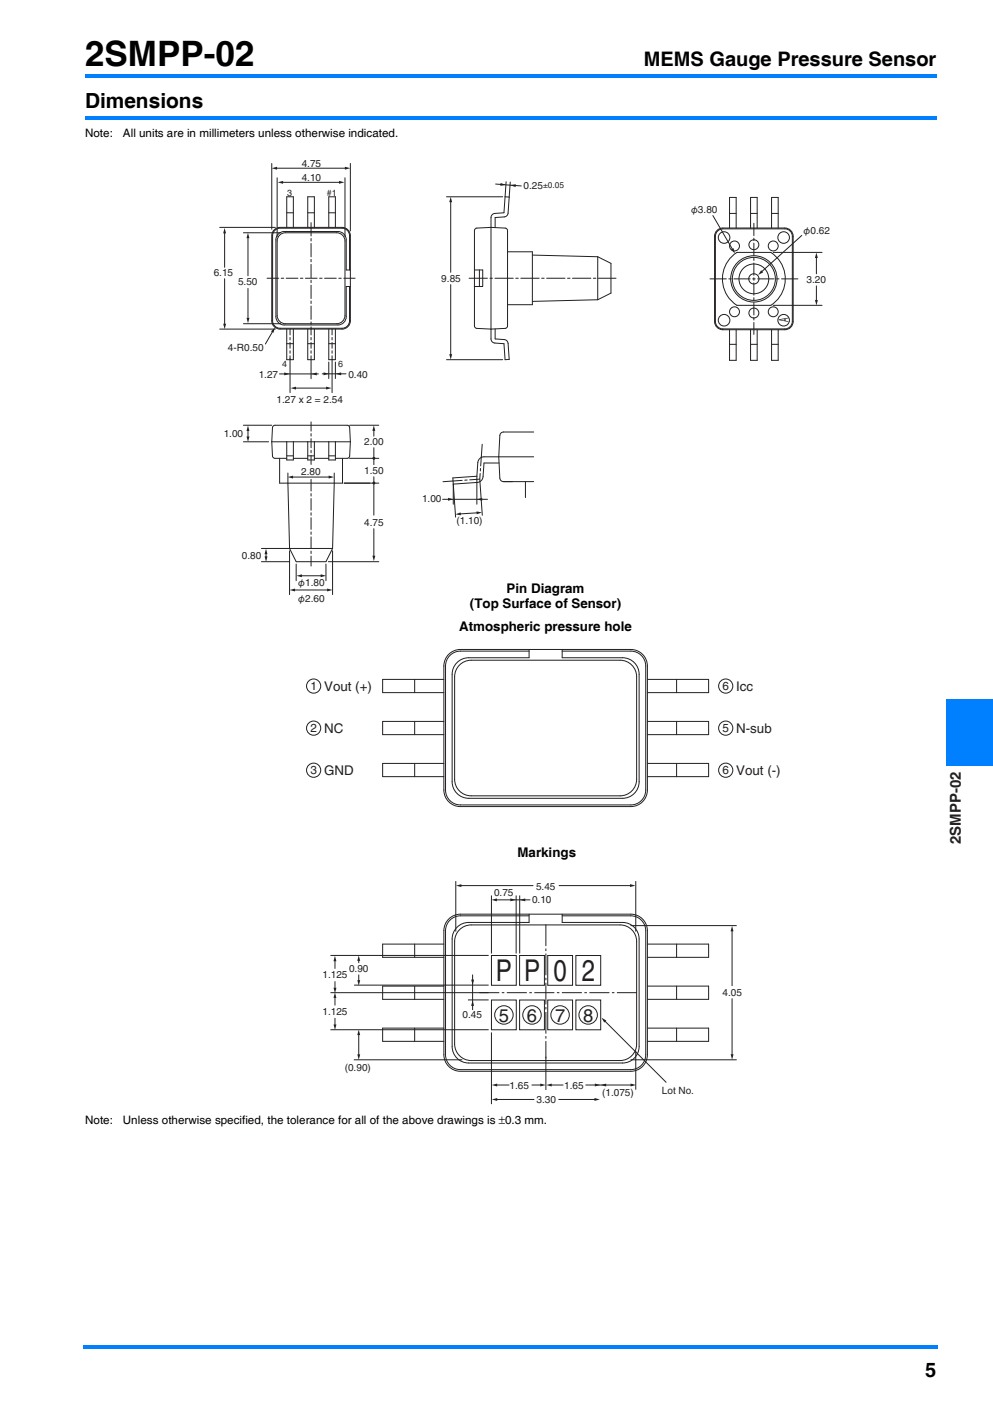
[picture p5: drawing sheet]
<svg xmlns="http://www.w3.org/2000/svg" width="210mm" height="297mm" viewBox="0 0 210 297" stroke-linecap="round" stroke-linejoin="round" font-family="sans-serif">
<g fill="#0080ff">
<path d="M17.7 284.7h.3v.7h-.3z"/>
<path d="M18 284.7h180.3v.7h-180.3z"/>
<path d="M18 15.7h180v.7h-180z"/>
<path d="M200 148h9.9v14h-9.9z"/>
</g>
<g fill="#fff">
<path d="M200 163h4v50h-4z"/>
<path d="M200.2 163h3.6v38.1h-3.6z"/>
<path d="M18 24.4h180v2h-180z"/>
</g>
<path d="M18 24.6h180v.7h-180z" fill="#0080ff"/>
<path d="M45.2 33.4h130.9v200.4h-130.9z" fill="#fff"/>
<g fill="none" stroke="#231f20" stroke-width=".21">
<path d="M58 48.6l.8-.4 .4-.1h13.1a1.75 1.75 0 0 1 1.8 1.8v18a1.75 1.75 0 0 1-1.8 1.7h-13.1a1.75 1.75 0 0 1-1.7-1.7v-18v-.5zM60.4 49.2a1.75 1.75 0 0 0-1.8 1.8v15.7a1.75 1.75 0 0 0 1.8 1.8h10.8a1.75 1.75 0 0 0 1.8-1.8v-15.7a1.75 1.75 0 0 0-1.8-1.8h-10.8M60.6 45h1.4M60.6 48.1v-6.5h1.4v6.5M65.1 45h1.4M66.5 41.6v6.5M66.5 41.6h-1.4v6.5M69.5 45h1.4M70.9 48.1v-6.5h-1.4v6.5M73.9 57.1v-7.2a1.57 1.57 0 0 0-1.6-1.6h-13.1a1.57 1.57 0 0 0-1.6 1.6v18a1.57 1.57 0 0 0 1.6 1.6h13.1a1.57 1.57 0 0 0 1.6-1.6v-7.3M74.1 57.1h-.9v-6.4a1.75 1.75 0 0 0-1.7-1.7h-11.4a1.75 1.75 0 0 0-1.8 1.7v16.3a1.75 1.75 0 0 0 1.8 1.8h11.4a1.75 1.75 0 0 0 1.7-1.8v-6.4h.9M100.3 57.1h1.8v3.5h-1.8"/>
<path d="M100.6 48.3a23.2 23.2 0 0 1 6.5 0l.2 .5v20.2l-.2 .4a23.1 23.1 0 0 1-6.5 0l-.3-.4v-20.2zM101.4 57.1v3.5M104.7 48.2v-2.2l1.9-.1a.87 .87 0 0 0 .8-.8l.3-3.4-.9-.1-.2 3.4-2 .2a.88 .88 0 0 0-.8 .8v25.7a.87 .87 0 0 0 .8 .9l2 .1 .2 3.4 .9-.1-.3-3.3a.87 .87 0 0 0-.8-.9l-1.9-.1v-2.1M107.3 53.3h5.3v11.2h-5.3M112.6 54l13.8 .3M126.4 54.3l2.8 1.4v6.3l-2.8 1.4M126.4 54.3v9.1M151.6 49.1l.8-.6 .5-.1h13.1a1.57 1.57 0 0 1 1.5 1.6v18a1.57 1.57 0 0 1-1.5 1.6h-13.1a1.57 1.57 0 0 1-1.6-1.6v-18zM151.6 48.8l.8-.5 .5-.1h13.1a1.75 1.75 0 0 1 1.7 1.8v18a1.75 1.75 0 0 1-1.7 1.8h-13.1a1.75 1.75 0 0 1-1.8-1.8v-18l.1-.5zM154.3 48.2v-6.4h1.4v6.4M154.3 45.2h1.4M155 54l.8-.6h7.2a6.6 6.6 0 0 1 0 11.2h-7.2a6.6 6.6 0 0 1-.8-10.6z"/>
<path d="M158.7 48.2v-6.4h1.4v6.4M158.7 45.2h1.4M163.2 45.2h1.4M164.6 48.2v-6.4h-1.4v6.4M60.6 72.7h1.4M62 69.6v6.5h-1.4v-6.5M65.1 69.6v6.5M65.1 76.1h1.4M65.1 72.7h1.4M66.5 69.6v6.5M69.5 69.6v6.5h1.4v-6.5M69.5 72.7h1.4"/>
<path d="M126.4 63.4l-13.8 .4M154.3 69.8v6.4h1.4v-6.4M154.3 72.8h1.4M158.7 69.8v6.4h1.4v-6.4M158.7 72.8h1.4M163.2 69.8v6.4h1.4v-6.4M163.2 72.8h1.4M57.5 93.5l.2 3.2 .4 .3h2.5M57.5 93.5l.1-3 .3-.5h.2h15.3h.3l.2 .5 .2 3M57.5 93.5h16.6M59.1 97v5.2h13.3v-5.2M60.6 96.4h1.4"/>
<path d="M60.6 93.5v3.8h1.4v-3.8M62 97h3.1M65.1 96.4h1.4M65.1 93.5v3.8h1.4M66.5 97h3M66.5 93.5v3.8M69.5 96.4h1.4M69.5 93.5v3.8h1.4v-3.8M74.1 93.5l-.2 3.2-.5 .3h-2.5M112.9 91.4h-6.4a.79 .79 0 0 0-.8 .7l-.2 4.5 .2 4.5a.79 .79 0 0 0 .8 .8h6.4M112.9 96.6h-10.6a1.31 1.31 0 0 0-1.3 1.3l-.2 2.9-5 .3 .1 1.3 5-.3a1.31 1.31 0 0 0 1.2-1.3l.2-2.8h3.2M60.9 102.2l.3 13.8"/>
<path d="M61.2 116l1.4 2.8h6.3l1.4-2.8M61.2 116h9.1M70.7 102.2l-.4 13.8M111.1 101.9v3.4M94.9 138.4a3.5 3.5 0 0 1 2.5-1h36a3.5 3.5 0 0 1 3.5 3.5v26.2a3.5 3.5 0 0 1-3.5 3.5h-36a3.5 3.5 0 0 1-3.5-3.5v-26.2a3.5 3.5 0 0 1 1-2.5zM111.9 137.8h-14.5a3.1 3.1 0 0 0-3.2 3.1v26.2a3.1 3.1 0 0 0 3.2 3.2h36a3.1 3.1 0 0 0 3.1-3.2v-26.2a3.1 3.1 0 0 0-3.1-3.1h-14.5M111.9 137.4v1.8h-12.8a3.5 3.5 0 0 0-3.5 3.5v22.7a3.5 3.5 0 0 0 3.5 3.5h32.5a3.5 3.5 0 0 0 3.5-3.5v-22.7a3.5 3.5 0 0 0-3.5-3.5h-12.7v-1.8M87.7 143.7v2.8M87.7 152.6v2.8M93.9 143.7h-13v2.8h13M93.9 152.6h-13v2.8h13M97.2 140.7a3.5 3.5 0 0 1 2.4-1h31.5a3.5 3.5 0 0 1 3.5 3.5v21.7a3.5 3.5 0 0 1-3.5 3.5h-31.5a3.5 3.5 0 0 1-3.5-3.5v-21.7a3.5 3.5 0 0 1 1.1-2.5z"/>
<path d="M136.9 143.7h12.9v2.8h-12.9M136.9 152.6h12.9v2.8h-12.9M143.1 143.7v2.8M143.1 152.6v2.8M87.7 161.5v2.8M93.9 161.5h-13v2.8h13M136.9 161.5h12.9v2.8h-12.9M143.1 161.5v2.8M87.7 199.7v2.8M93.9 199.7h-13v2.8h13M94.9 194.4a3.5 3.5 0 0 1 2.5-1h36a3.5 3.5 0 0 1 3.5 3.5v26.2a3.5 3.5 0 0 1-3.5 3.5h-36a3.5 3.5 0 0 1-3.5-3.5v-26.2a3.5 3.5 0 0 1 1-2.5zM96.4 186.4v10.7"/>
<path d="M97.2 196.7a3.5 3.5 0 0 1 2.4-1h31.5a3.5 3.5 0 0 1 3.5 3.5v21.7a3.5 3.5 0 0 1-3.5 3.5h-31.5a3.5 3.5 0 0 1-3.5-3.5v-21.7a3.5 3.5 0 0 1 1.1-2.5zM97.4 187.4h15.4M111.9 193.8h-14.5a3.1 3.1 0 0 0-3.2 3.1v26.2a3.1 3.1 0 0 0 3.2 3.2h36a3.1 3.1 0 0 0 3.1-3.2v-26.2a3.1 3.1 0 0 0-3.1-3.1h-14.5M111.9 193.4v1.8h-12.8a3.5 3.5 0 0 0-3.5 3.5v22.7a3.5 3.5 0 0 0 3.5 3.5h32.5a3.5 3.5 0 0 0 3.5-3.5v-22.7a3.5 3.5 0 0 0-3.5-3.5h-12.7v-1.8M118.2 187.4h15.2M134.4 186.4v10.7M136.9 199.7h12.9v2.8h-12.9M143.1 199.7v2.8M87.7 217.5v2.8M87.7 208.6v2.8M93.9 217.5h-13v2.8h13M93.9 208.6h-13v2.8h13"/>
<path d="M103.9 202.2h5.3v6.3h-5.3zM103.9 211.6h5.3v6.3h-5.3zM109.9 202.2h5.2v6.3h-5.2zM109.9 211.6h5.2v6.3h-5.2zM115.8 202.2h5.3v6.3h-5.3zM115.8 211.6h5.3v6.3h-5.3zM121.8 202.2h5.2v6.3h-5.2zM121.8 211.6h5.2v6.3h-5.2zM136.9 217.5h12.9v2.8h-12.9M136.9 208.6h12.9v2.8h-12.9M143.1 217.5v2.8M143.1 208.6v2.8"/>
<path d="M134.4 222.3v8.2"/>
<circle cx="153.1" cy="50.3" r="1.22"/>
<circle cx="155.3" cy="52" r="1.05"/>
<circle cx="159.4" cy="59" r="4.9"/>
<circle cx="159.4" cy="59" r="1.08"/>
<circle cx="159.4" cy="59" r="3.1"/>
<circle cx="159.4" cy="59" r="4.5"/>
<circle cx="159.4" cy="51.8" r="1.05"/>
<circle cx="163.5" cy="52" r="1.05"/>
<circle cx="165.7" cy="50.3" r="1.22"/>
<circle cx="153.1" cy="67.7" r="1.22"/>
<circle cx="155.3" cy="66" r="1.05"/>
<circle cx="159.4" cy="66.2" r="1.05"/>
<circle cx="163.5" cy="66" r="1.05"/>
<circle cx="165.7" cy="67.7" r="1.22"/>
<circle cx="106.6" cy="214.7" r="1.95"/>
<circle cx="112.5" cy="214.7" r="1.95"/>
<circle cx="118.4" cy="214.7" r="1.95"/>
<circle cx="124.4" cy="214.7" r="1.95"/>
</g>
<g fill="#231f20">
<path d="M133.2 187.1l1.2 .3-1.2 .3z"/>
<path d="M96.4 187.4l1.2-.3v.6z"/>
</g>
<path d="M103.9 189.5v12.2M104.9 190.4h7.2M109.1 189.5v12.2M109.9 189.5v12.2" fill="none" stroke="#231f20" stroke-width=".21"/>
<g fill="#231f20">
<path d="M107.9 190.1l1.2 .3-1.2 .3z"/>
<path d="M103.9 190.4l1.2-.3v.6z"/>
<path d="M109.9 190.4l1.2-.3v.6z"/>
</g>
<path d="M133.3 195.8h22.5M154.8 196.8v11.8M154.8 211.2v12.1M74.8 224.2h23M133.3 224.2h22.5" fill="none" stroke="#231f20" stroke-width=".21"/>
<g fill="#231f20">
<path d="M154.5 223h.6l-.3 1.2z"/>
<path d="M154.8 195.9l.3 1.1h-.6z"/>
</g>
<path d="M103.9 218.4v15.2M104.9 232.6h8.1M115.4 223.6v7M118.1 232.6h7.8" fill="none" stroke="#231f20" stroke-width=".21"/>
<path d="M115.4 195.6v28.3" fill="none" stroke="#231f20" stroke-width=".21" stroke-dasharray="4.6 .5 .5 .5" stroke-linecap="butt"/>
<g fill="#231f20">
<path d="M125.7 232.3l1.2 .3-1.2 .3z"/>
<path d="M104 232.6l1.1-.3v.6z"/>
</g>
<path d="M104.9 229.6h2.8M112.4 229.6h2.1" fill="none" stroke="#231f20" stroke-width=".21"/>
<g fill="#231f20">
<path d="M114.3 229.2l1.1 .3-1.1 .4z"/>
<path d="M104 229.6l1.1-.4v.7z"/>
</g>
<path d="M116.5 229.6h2.6M123.8 229.6h10.1" fill="none" stroke="#231f20" stroke-width=".21"/>
<g fill="#231f20">
<path d="M125.8 229.2l1.1 .3-1.1 .4z"/>
<path d="M133.3 229.2l1.2 .3-1.2 .4z"/>
<path d="M115.5 229.6l1.2-.4v.7z"/>
<path d="M127 229.6l1.2-.4v.7z"/>
</g>
<path d="M69.9 217.9h33.4M69.9 202.1h33.4M69.9 210h33.4M74.9 208.4h28.4M75.9 203.1v.7M75.9 206.2v1.4M99 211.5h4.3" fill="none" stroke="#231f20" stroke-width=".21"/>
<path d="M134.7 210h-33.5" fill="none" stroke="#231f20" stroke-width=".21" stroke-dasharray="4.2 .5 .5 .5" stroke-linecap="butt"/>
<g fill="#231f20">
<path d="M75.6 207.4h.6l-.3 1.1z"/>
<path d="M75.9 202.1l.3 1.2h-.7z"/>
</g>
<path d="M99.9 206.2v7.5" fill="none" stroke="#231f20" stroke-width=".21"/>
<g fill="#231f20">
<path d="M99.6 207.2h.6l-.3 1.2z"/>
<path d="M99.9 211.7l.3 1.1h-.6z"/>
</g>
<path d="M70.8 210.9v1.8M70.8 215.4v1.6" fill="none" stroke="#231f20" stroke-width=".21"/>
<g fill="#231f20">
<path d="M70.5 216.7h.6l-.3 1.2z"/>
<path d="M70.8 210l.3 1.1h-.6z"/>
</g>
<path d="M70.8 203.2v1.8M70.8 207.6v1.6" fill="none" stroke="#231f20" stroke-width=".21"/>
<g fill="#231f20">
<path d="M70.5 209h.6l-.3 1.1z"/>
<path d="M70.8 202.2l.3 1.2h-.6z"/>
</g>
<path d="M75.9 218.8v4.5" fill="none" stroke="#231f20" stroke-width=".21"/>
<g fill="#231f20">
<path d="M75.6 223.1h.6l-.3 1.1z"/>
<path d="M75.9 217.8l.3 1.2h-.7z"/>
</g>
<path d="M99.2 58.9h31.1" fill="none" stroke="#231f20" stroke-width=".21" stroke-dasharray="3.9 .5 .5 .5"/>
<path d="M101 108.5l-3.8 .2" fill="none" stroke="#231f20" stroke-width=".21"/>
<g fill="#231f20">
<path d="M100.8 108.2l1.1 .2-1.1 .4z"/>
<path d="M96.3 108.8l1.1-.4 .1 .6z"/>
</g>
<path d="M107.9 39.2l2.3 .1M95.9 102.4l.4 7M101.5 101.4l.5 7.6" fill="none" stroke="#231f20" stroke-width=".21"/>
<g fill="#231f20">
<path d="M107.9 39.2l1.2-.2-.1 .6z"/>
<path d="M105.8 38.7l1.2 .4-1.2 .2z"/>
</g>
<path d="M104.8 38.9l3.1 .3M107 38.5l-.2 3.1M107.9 38.5l-.2 3.2M95.3 42.6v15M95.3 60.2v14.9" fill="none" stroke="#231f20" stroke-width=".21"/>
<g fill="#231f20">
<path d="M95 74.9h.6l-.3 1.2z"/>
<path d="M95.3 41.6l.3 1.2h-.6z"/>
</g>
<path d="M94.4 41.6h11.9M94.4 76.1h11.9M62.2 124.8h7.2" fill="none" stroke="#231f20" stroke-width=".21"/>
<g fill="#231f20">
<path d="M69.2 124.5l1.1 .3-1.1 .3z"/>
<path d="M61.2 124.8l1.2-.3v.6z"/>
</g>
<path d="M59.1 79.1h8.2M61.2 116.5v9.3" fill="none" stroke="#231f20" stroke-width=".21"/>
<g fill="#231f20">
<path d="M65.8 79.1l1.2-.3v.6z"/>
<path d="M60.1 78.8l1.1 .3-1.1 .3z"/>
</g>
<path d="M65.8 76.1v4M93.6 105.6h9.5" fill="none" stroke="#231f20" stroke-width=".21"/>
<g fill="#231f20">
<path d="M94.7 105.3l1.2 .3-1.2 .3z"/>
<path d="M100.8 105.6l1.2-.3v.6z"/>
</g>
<path d="M69.4 118.8h10.7M72.8 102.2h5.4M95.8 101.8l-2.1 .1M95.9 102.4v4.3M100.8 100.8v5.9M63.6 121.8h4.4" fill="none" stroke="#231f20" stroke-width=".21"/>
<g fill="#231f20">
<path d="M62.7 121.8l1.1-.3v.6z"/>
<path d="M67.8 121.5l1.2 .3-1.2 .3z"/>
</g>
<path d="M79.1 90.9v1.4M79.1 94.7v3.6M62.6 119.3v3.6M68.9 119.3v3.6M79.1 100.9v8.1M79.1 111.9v5.9" fill="none" stroke="#231f20" stroke-width=".21"/>
<g fill="#231f20">
<path d="M78.8 117.6h.6l-.3 1.1z"/>
<path d="M79.1 90l.3 1.1h-.7z"/>
</g>
<path d="M68.1 79.1h5.1M73.9 90h6.2M73.9 97h6.2M72.8 102.2h7.3" fill="none" stroke="#231f20" stroke-width=".21"/>
<g fill="#231f20">
<path d="M68.4 78.8l1.2 .3-1.2 .3z"/>
<path d="M71 79.1l1.1-.3v.6z"/>
</g>
<path d="M58.4 35.6h14.7M69.5 76.6v3.5M70.9 76.6v3.5M102 94l-.2 2.6" fill="none" stroke="#231f20" stroke-width=".21"/>
<g fill="#231f20">
<path d="M72.9 35.3l1.2 .3-1.2 .3z"/>
<path d="M57.4 35.6l1.2-.3v.6z"/>
</g>
<path d="M57.5 34.6v13.9M74.1 34.6v14.3M47.5 49.2v7.4M47.5 59v9.7" fill="none" stroke="#231f20" stroke-width=".21"/>
<g fill="#231f20">
<path d="M47.2 68.5h.6l-.3 1.1z"/>
<path d="M47.5 48.2l.3 1.2h-.6z"/>
</g>
<path d="M46.5 48.1h11.7M52.4 50.2v8.1M46.5 69.6h11.7M52.4 61v6.5" fill="none" stroke="#231f20" stroke-width=".21"/>
<g fill="#231f20">
<path d="M52.1 67.2h.6l-.3 1.2z"/>
<path d="M52.4 49.2l.3 1.2h-.6z"/>
</g>
<path d="M58.6 37.6v12.5M59.7 38.6h12.2M73 37.6v12.5M51.5 49.2h7.9M51.5 68.5h7.9" fill="none" stroke="#231f20" stroke-width=".21"/>
<g fill="#231f20">
<path d="M71.7 38.3l1.1 .3-1.1 .3z"/>
<path d="M58.7 38.6l1.2-.3v.6z"/>
</g>
<path d="M61.3 75.9v7.2M70.2 76v7.1M62.4 82.1h6.8" fill="none" stroke="#231f20" stroke-width=".21"/>
<g fill="#231f20">
<path d="M69 81.8l1.1 .3-1.1 .3z"/>
<path d="M61.4 82.1l1.2-.3v.6z"/>
</g>
<path d="M172.6 54.4v3.5M172.6 60.5v3.2" fill="none" stroke="#231f20" stroke-width=".21"/>
<g fill="#231f20">
<path d="M172.3 63.5h.6l-.3 1.1z"/>
<path d="M172.6 53.4l.3 1.2h-.6z"/>
</g>
<path d="M163.5 53.4h10.3M169.5 49.8l-8.5 7.7M163.5 64.6h10.3" fill="none" stroke="#231f20" stroke-width=".21"/>
<path d="M161 57.2l.4 .4-1.1 .6z" fill="#231f20"/>
<path d="M168.7 59h-18.6" fill="none" stroke="#231f20" stroke-width=".21" stroke-dasharray="3.5 .5 .5 .5"/>
<path d="M159.4 47.2v23.6" fill="none" stroke="#231f20" stroke-width=".21" stroke-dasharray="2.6 .5 .5 .5"/>
<path d="M101.8 96.6l-.3 4.8M95.8 101.8l5.7-.4" fill="none" stroke="#231f20" stroke-width=".21" stroke-dasharray="1.9 .5 .5 .5"/>
<path d="M61.8 100.9h7.9M70.3 116.5v9.3" fill="none" stroke="#231f20" stroke-width=".21"/>
<path d="M65.8 101.4v18.4" fill="none" stroke="#231f20" stroke-width=".21" stroke-dasharray="2.5 .5 .5 .5"/>
<g fill="#231f20">
<path d="M69.5 100.6l1.1 .3-1.1 .3z"/>
<path d="M60.8 100.9l1.2-.3v.6z"/>
</g>
<path d="M52.4 91v1.6M60.9 100.1v2.1M70.7 100.1v2.1" fill="none" stroke="#231f20" stroke-width=".21"/>
<path d="M65.8 89.3v9" fill="none" stroke="#231f20" stroke-width=".21" stroke-dasharray="1.9 .5 .5 .5"/>
<g fill="#231f20">
<path d="M52.1 92.3h.7l-.4 1.2z"/>
<path d="M52.4 90l.3 1.2h-.6z"/>
</g>
<path d="M51.5 90h6M51.5 93.5h5.3M56.3 117v.9" fill="none" stroke="#231f20" stroke-width=".21"/>
<g fill="#231f20">
<path d="M56 117.7h.6l-.3 1.2z"/>
<path d="M56.3 116.1l.3 1.1h-.7z"/>
</g>
<path d="M57.7 70.1l-1.6 2.7M55.3 116h5.9M55.3 118.8h5.9" fill="none" stroke="#231f20" stroke-width=".21"/>
<path d="M56.5 58.9h18.6" fill="none" stroke="#231f20" stroke-width=".21" stroke-dasharray="2.5 .5 .5 .5"/>
<path d="M65.8 47.1v22.5" fill="none" stroke="#231f20" stroke-width=".21" stroke-dasharray="2.8 .5 .5 .5"/>
<path d="M61.3 69.6v6.5M65.8 69.6v6.5M70.2 69.6v6.5" fill="none" stroke="#231f20" stroke-width=".21" stroke-dasharray="1.2 .5 .5 .5"/>
<g fill="#231f20">
<path d="M58.1 69.3l-.3 1.1-.5-.3z"/>
<circle cx="79.1" cy="97" r=".31"/>
<circle cx="79.1" cy="102.2" r=".31"/>
</g>
<path d="M150.7 45.6l4.2 7.2" fill="none" stroke="#231f20" stroke-width=".21"/>
<path d="M154.6 52.8l.5-.3 .3 1.1z" fill="#231f20"/>
<path d="M127.9 216l13 13" fill="none" stroke="#231f20" stroke-width=".21"/>
<path d="M127.2 215.3l1 .6-.4 .4z" fill="#231f20"/>
<g fill="none" stroke="#231f20" stroke-width=".21">
<circle cx="66.3" cy="145.2" r="1.5"/>
<circle cx="66.3" cy="154.1" r="1.5"/>
<circle cx="153.5" cy="145.2" r="1.5"/>
<circle cx="153.5" cy="154.1" r="1.5"/>
<circle cx="66.3" cy="163" r="1.5"/>
<circle cx="153.5" cy="163" r="1.5"/>
</g>
<text font-size="7.4" x="18" y="13.9">2SMPP-02</text>
<text font-size="6.4" fill="#231f20" x="104.9" y="207.6">P P 0 2</text>
<text font-size="4.4" x="18" y="22.9">Dimensions</text>
<g font-size="4.2">
<text x="136.1" y="13.9">MEMS Gauge Pressure Sensor</text>
<text x="195.6" y="291.3">5</text>
</g>
<g font-size="3.9" fill="#231f20">
<text x="105.5" y="216.1">5</text>
<text x="111.4" y="216.1">6</text>
<text x="117.4" y="216.1">7</text>
<text x="123.3" y="216.1">8</text>
</g>
<text font-size="3.2" fill="#231f20" x="203.2" y="178.6" transform="rotate(-90 203.2 178.6)">2SMPP-02</text>
<g font-size="2.8" fill="#231f20">
<text x="166.8" y="68.1" transform="rotate(-90 166.8 68.1)">A</text>
<text x="68.5" y="146.1">Vout (+)</text>
<text x="155.7" y="146.1">Icc</text>
<text x="68.5" y="155">NC</text>
<text x="155.7" y="155">N-sub</text>
<text x="68.5" y="163.9">GND</text>
<text x="155.7" y="163.9">Vout (-)</text>
</g>
<g font-size="2.8">
<text x="107.1" y="125.5">Pin Diagram</text>
<text x="99.4" y="128.6">(Top Surface of Sensor)</text>
<text x="97.1" y="133.6">Atmospheric pressure hole</text>
<text x="109.4" y="181.4">Markings</text>
</g>
<g font-size="2.5">
<text x="18" y="29">Note:</text>
<text x="26" y="29">All units are in millimeters unless otherwise indicated.</text>
<text x="18" y="237.8">Note:</text>
<text x="26" y="237.8">Unless otherwise specified, the tolerance for all of the above drawings is ±0.3 mm.</text>
</g>
<g font-size="2.5" fill="#231f20">
<text x="65.6" y="146">1</text>
<text x="152.8" y="146">6</text>
<text x="65.6" y="154.9">2</text>
<text x="152.8" y="154.9">5</text>
<text x="65.6" y="163.8">3</text>
<text x="152.8" y="163.8">6</text>
</g>
<g font-size="2.1" fill="#231f20">
<text x="63.8" y="35.2">4.75</text>
<text x="63.8" y="38.3">4.10</text>
<text x="110.7" y="40.1">0.25</text>
<text x="145.8" y="45">φ3.80</text>
<text x="169.6" y="49.5">φ0.62</text>
<text x="45.2" y="58.4">6.15</text>
<text x="93.3" y="59.6">9.85</text>
<text x="170.6" y="59.9">3.20</text>
<text x="50.3" y="60.4">5.50</text>
<text x="48.2" y="74.3">4-R0.50</text>
<text x="54.7" y="79.9">1.27</text>
<text x="73.7" y="79.9">0.40</text>
<text x="58.5" y="85.3">1.27 x 2 = 2.54</text>
<text x="47.3" y="92.4">1.00</text>
<text x="77" y="94.2">2.00</text>
<text x="63.7" y="100.5">2.80</text>
<text x="77" y="100.4">1.50</text>
<text x="89.2" y="106.3">1.00</text>
<text x="77" y="111.2">4.75</text>
<text x="96.5" y="110.9">(1.10)</text>
<text x="51.1" y="118.2">0.80</text>
<text x="62.7" y="124.1">φ1.80</text>
<text x="62.7" y="127.3">φ2.60</text>
<text x="104.5" y="189.6">0.75</text>
<text x="112.5" y="191">0.10</text>
<text x="113.3" y="188.2">5.45</text>
<text x="68.2" y="207">1.125</text>
<text x="73.8" y="205.7">0.90</text>
<text x="68.2" y="214.8">1.125</text>
<text x="97.8" y="215.5">0.45</text>
<text x="152.8" y="210.8">4.05</text>
<text x="72.9" y="226.6">(0.90)</text>
<text x="107.8" y="230.3">1.65</text>
<text x="113.5" y="233.3">3.30</text>
<text x="119.3" y="230.3">1.65</text>
<text x="127.3" y="231.8">(1.075)</text>
<text x="140" y="231.5">Lot No.</text>
</g>
<g font-size="1.9" fill="#231f20">
<text x="60.7" y="41.4">3</text>
<text x="69.1" y="41.4">#1</text>
<text x="59.6" y="77.7">4</text>
<text x="71.5" y="77.7">6</text>
</g>
<text font-size="1.8" fill="#231f20" x="114.8" y="39.9">±0.05</text>
</svg>
